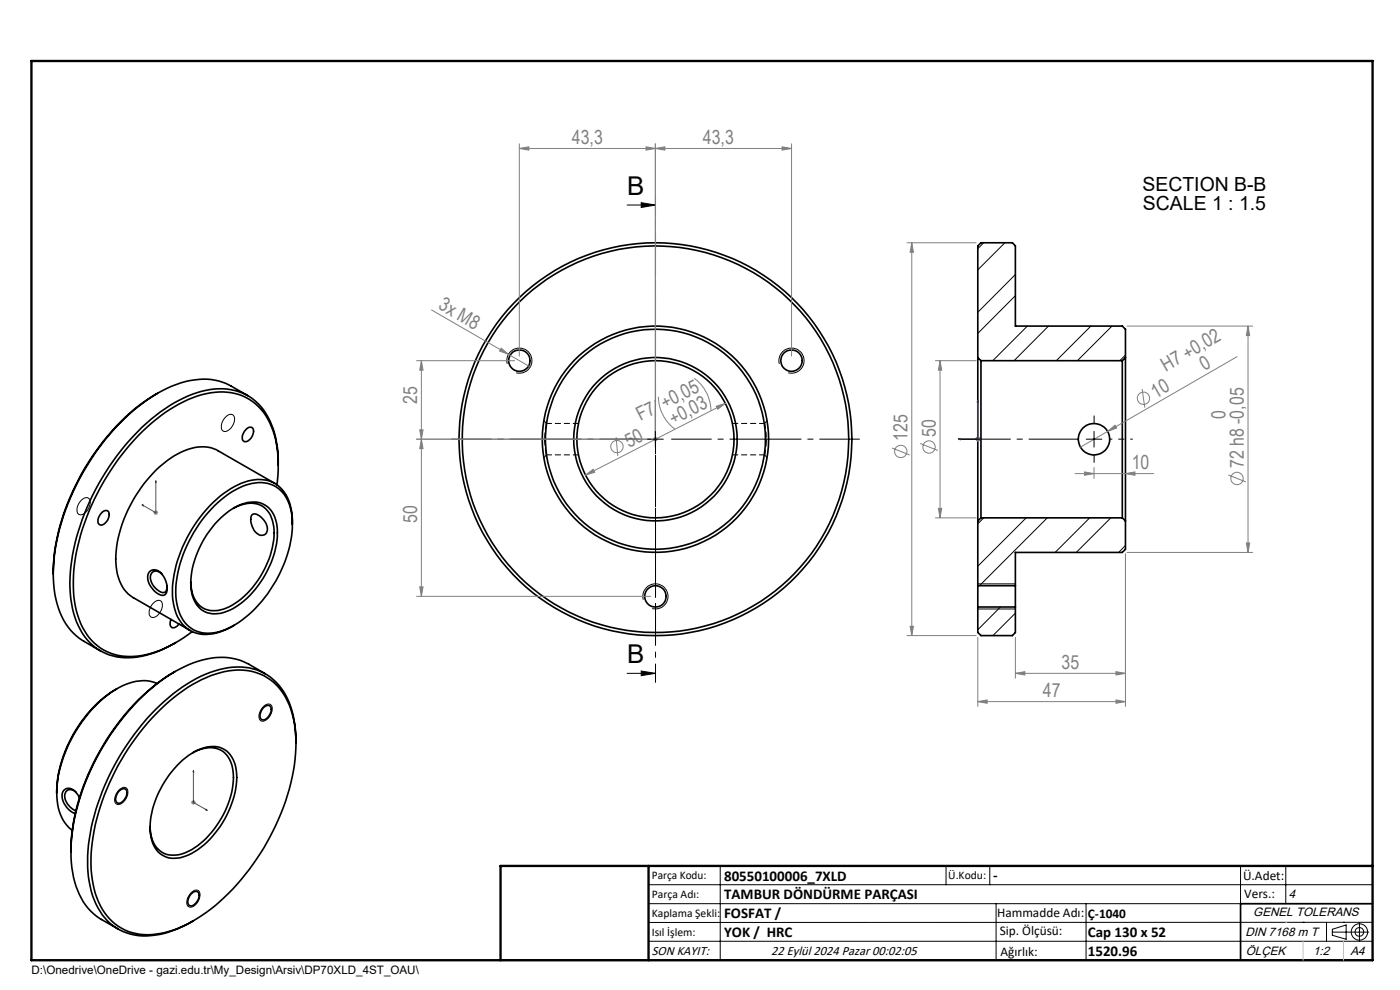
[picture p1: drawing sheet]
<svg xmlns="http://www.w3.org/2000/svg" width="297mm" height="210mm" viewBox="0 0 297 210" stroke-linecap="round" stroke-linejoin="round" font-family="sans-serif">
<path d="M115.9 96.5h6.8M122.7 89.8h-6.8M155.4 96.5h6.8M162.2 89.8a17.2 17.2 0 0 1 0 6.7M162.2 89.8h-6.8" fill="none" stroke="#000" stroke-width=".21" stroke-dasharray="1.3 .6" stroke-dashoffset=".1" stroke-linecap="butt"/>
<path d="M115.6 93.2v.6M162.6 93.8v-.6" fill="none" stroke="#000" stroke-width=".21" stroke-dasharray="1.3 .6" stroke-dashoffset=".3" stroke-linecap="butt"/>
<path d="M115.6 93.2l.3-3.3M115.9 96.5l-.3-3.3" fill="none" stroke="#000" stroke-width=".21" stroke-dasharray="1.3 .6" stroke-dashoffset="-.1" stroke-linecap="butt"/>
<path d="M115.4 97.1l.5-.6M115.9 89.8l-.5-.6M162.2 96.5l.5 .6M162.7 89.2l-.5 .6" fill="none" stroke="#000" stroke-width=".21" stroke-dasharray="1.3 .6" stroke-dashoffset=".4" stroke-linecap="butt"/>
<g fill="none" stroke="#000" stroke-width=".35">
<path d="M207.4 75.8v34.7M207.4 75.8v-23.6l.7-.7h6.7l.6 .7v17h22.7l.7 .6v6M207.4 75.8l.7 .7M208.1 76.5v33.3M208.1 76.5h30M238.1 76.5v33.3M238.8 75.8v34.7M238.8 75.8l-.7 .7M33.4 83.5a44.5 44.5 0 0 0-17.3 19.3 42.5 42.5 0 0 0-4.8 18.9M52.1 91.1a.86 .86 0 0 1 .9-.5 .86 .86 0 0 1 .8 .6 2.23 2.23 0 0 1-1.9 2.5 1.09 1.09 0 0 1-.3-1.7zM52.6 83.9l-3.6-2a13.3 13.3 0 0 0-11.7-.3 37.5 37.5 0 0 0-16.1 13.1 47.7 47.7 0 0 0-9.9 27M59 98.7a18.1 18.1 0 0 0-4.2-13 12.3 12.3 0 0 0-13-2.4 34.7 34.7 0 0 0-15.3 11.3 49.4 49.4 0 0 0-11.6 28 18.9 18.9 0 0 0 3.6 13.1 11.9 11.9 0 0 0 12.5 3.3l3-1 3.3-1.7"/>
<path d="M59 98.7a17 17 0 0 0-4.2-12.5 11.5 11.5 0 0 0-11-2.7 30.8 30.8 0 0 0-15.3 9.8 50 50 0 0 0-12.8 27.6 21.7 21.7 0 0 0 2.3 12.9 11.1 11.1 0 0 0 12.3 5.2 25 25 0 0 0 10.5-5M59 98.7l-.3 4.1M21.5 108.8a.86 .86 0 0 1 .9-.5 .86 .86 0 0 1 .7 .6 2.23 2.23 0 0 1-1.8 2.5 1.09 1.09 0 0 1-.3-1.8zM45.5 107.3a14.6 14.6 0 0 1 10-4.9 6.6 6.6 0 0 1 6.2 5.6 20.6 20.6 0 0 1-2.3 13.5 24.4 24.4 0 0 1-11.8 12.1 6.9 6.9 0 0 1-8.4-1.5 12.9 12.9 0 0 1-1.5-10.7 29.5 29.5 0 0 1 7.8-14.1zM46.2 110.5a11.4 11.4 0 0 1 7.5-4 4.9 4.9 0 0 1 5 4.4 17.8 17.8 0 0 1-3.9 13.3 13.7 13.7 0 0 1-8.6 6 4.9 4.9 0 0 1-5.5-4.4 17.9 17.9 0 0 1 3.8-13.3zM49.5 107.8a5.7 5.7 0 0 1 6.9 .1 7.7 7.7 0 0 1 1.7 6.6 19.5 19.5 0 0 1-9.4 14.2 5.4 5.4 0 0 1-6.8-.8 7.2 7.2 0 0 1-1.4-4.5M53.4 109.2a1.42 1.42 0 0 1 2 .5 2.9 2.9 0 0 1 1.1 3.4 1.46 1.46 0 0 1-2.4-.3 3.5 3.5 0 0 1-.7-3.6zM58.3 102.5l-12-6.9a8.6 8.6 0 0 0-8.6 .7 27.7 27.7 0 0 0-12.3 16.7 15.2 15.2 0 0 0 .6 11.5l1.2 1.5 1 .7 12.1 7M62 111.2a9.3 9.3 0 0 0-3.6-8.6 8.2 8.2 0 0 0-8 .3 26.5 26.5 0 0 0-12.1 14.1 18.8 18.8 0 0 0-.9 13.1 6.7 6.7 0 0 0 8.6 4.2l2.2-.9 1.5-.8M207.4 110.5v13.7M208.1 109.8h30M208.1 109.8l-.7 .7"/>
<path d="M238.1 109.8l.7 .7M238.8 110.5v6l-.7 .7h-22.7v7M11.3 121.7a17.6 17.6 0 0 0 4.2 12.6l1.9 1.5 3.9 2.3M31.7 121.3a1.67 1.67 0 0 1 2.6 .5 4.1 4.1 0 0 1 .9 4.2 1.4 1.4 0 0 1-2-.3 3.9 3.9 0 0 1-1.7-4.1zM34.4 121.8a1.34 1.34 0 0 0-1.8-.6 1.34 1.34 0 0 0-.7 1.7l.4 1.1a3.1 3.1 0 0 0 2.6 1.7 1.22 1.22 0 0 0 .5-1.5M36.3 131.4a1.05 1.05 0 0 0 .5 1.8l.7-.4 .5-.4M207.4 124.2v4.6M207.4 128.8v5.4l.7 .6h6.7l.6-.6v-5.4M207.4 124.2h8M207.4 128.8h8M215.4 124.2v4.6M24.8 146.1a27.2 27.2 0 0 0-12.8 22.1"/>
<path d="M33.1 151.4a28.7 28.7 0 0 1 15.4-9.1 11.4 11.4 0 0 1 13.2 8.2 30.4 30.4 0 0 1-.7 18.1 50.3 50.3 0 0 1-17.3 25 20.9 20.9 0 0 1-13.3 4.7 11.1 11.1 0 0 1-9.9-7.9 27.8 27.8 0 0 1-.3-15.5 50.8 50.8 0 0 1 12.9-23.5zM33.3 145a9.5 9.5 0 0 0-8.9 1.4 28.2 28.2 0 0 0-12.4 21.8M37.1 142.4a46.5 46.5 0 0 0-18.4 21.9 40.3 40.3 0 0 0-3.6 16.4M40.9 159.7a5.8 5.8 0 0 1 6.9 .1 8.3 8.3 0 0 1 1.5 7.4 19.5 19.5 0 0 1-9.3 13.3 5.4 5.4 0 0 1-6.8-.7 7.3 7.3 0 0 1-1.3-4.5M55.9 150.1a.89 .89 0 0 1 .8-.5 .89 .89 0 0 1 .8 .6 2.3 2.3 0 0 1-1.8 2.5 1.18 1.18 0 0 1-.3-1.7zM56.3 142.9l-3.5-2a13.6 13.6 0 0 0-11.7-.3 37.1 37.1 0 0 0-16.1 13.1 48.6 48.6 0 0 0-9.9 25.9v1.1M62.8 157.6a18.7 18.7 0 0 0-3.7-12.3 11.9 11.9 0 0 0-12.5-3.3 31.6 31.6 0 0 0-14.6 9.5 50.3 50.3 0 0 0-13.3 28.9 20.9 20.9 0 0 0 3 13.7 11.6 11.6 0 0 0 12.2 4.1 22.9 22.9 0 0 0 7.1-2.9M12 168.2a9.5 9.5 0 0 0 3.3 7.9M16.2 168.2a1.34 1.34 0 0 0-1.7-.6 1.34 1.34 0 0 0-.7 1.7l.4 1a4.2 4.2 0 0 0 1.9 1.7M16.9 169.3a2.69 2.69 0 0 0-2.7-2.1 1.76 1.76 0 0 0-.9 2.6 4.3 4.3 0 0 0 2.7 2.8M25.3 167.8a.89 .89 0 0 1 .8-.5 .89 .89 0 0 1 .8 .6 2.3 2.3 0 0 1-1.9 2.5 1.18 1.18 0 0 1-.3-1.7zM37.6 162.3a10.9 10.9 0 0 1 8-3.9 5 5 0 0 1 4.4 4.4 17.9 17.9 0 0 1-3.8 13.2 13.6 13.6 0 0 1-8.6 6 4.9 4.9 0 0 1-5.6-4.4 17.5 17.5 0 0 1 3.4-12.5z"/>
<path d="M15.1 180.7a17.4 17.4 0 0 0 4.2 12.6l1.9 1.5 3.8 2.3M40.6 189.6a.89 .89 0 0 1 .8-.5 .89 .89 0 0 1 .8 .6 2.29 2.29 0 0 1-1.8 2.4 1.15 1.15 0 0 1-.4-1.7zM291.2 191.7h-28v12M106.2 203.7h185"/>
<circle cx="110.2" cy="76.5" r="2.27"/>
<circle cx="167.9" cy="76.5" r="2.27"/>
<circle cx="139" cy="93.2" r="23.3"/>
<circle cx="139" cy="93.2" r="16.7"/>
<circle cx="139" cy="93.2" r="24"/>
<circle cx="139.1" cy="93.2" r="41"/>
<circle cx="139.1" cy="93.2" r="17.3"/>
<circle cx="139.1" cy="93.2" r="41.7"/>
<circle cx="232.1" cy="93.2" r="3.3"/>
<circle cx="139.1" cy="126.5" r="2.27"/>
</g>
<g fill="none" stroke="#000" stroke-width=".21">
<path d="M133 43.5h6M136 43l3 .5-3 .5zM208.7 51.5l-1.3 1.3M213.2 51.5l-5.8 5.7M215.4 58.2l-8 8M107.6 77.2a2.68 2.68 0 0 1 2.4-3.4 2.68 2.68 0 0 1 2.9 2.9 2.68 2.68 0 0 1-3.4 2.4M165.3 77.2a2.67 2.67 0 0 1 2.4-3.3 2.67 2.67 0 0 1 2.9 2.9 2.67 2.67 0 0 1-3.4 2.3M215.4 62.7l-8 8M217.9 69.2l-7.3 7.3M222.4 69.2l-7.3 7.3M231.4 69.2l-7.3 7.3M235.9 69.2l-7.3 7.3"/>
<path d="M238.8 75.3l-1.2 1.2M47.8 88.5a1.11 1.11 0 0 1 1.9-.1 2.75 2.75 0 0 1-2 3.1 1.04 1.04 0 0 1-.7-1.6l.2-.5zM137.4 93.2h3.3M139 91.5v3.4M230.4 93.2h3.4M232.1 91.5v3.4M17.3 106a.99 .99 0 0 1 1-.5 .99 .99 0 0 1 .8 .7 2.6 2.6 0 0 1-2.2 3 1.5 1.5 0 0 1-.3-2.2zM208.7 109.8l-1.3 1.3M217.7 109.8l-10.3 10.3M222.2 109.8l-14.4 14.4M231.2 109.8l-7.4 7.4M235.7 109.8l-7.4 7.4"/>
<path d="M238.8 115.7l-1.5 1.5M32.6 127.9l.1-.1a.97 .97 0 0 1 1.3-.4 .97 .97 0 0 1 .4 1.3 2.39 2.39 0 0 1-2.2 2.2 1.56 1.56 0 0 1-.2-2.2zM136.5 127.2a2.67 2.67 0 0 1 2.3-3.4 2.67 2.67 0 0 1 2.9 2.9 2.67 2.67 0 0 1-3.3 2.4M207.4 123.9h8M207.4 129.2h8M212.2 128.8l-4.8 4.8M215.4 130.1l-4.8 4.7M55.8 150a1.07 1.07 0 0 1 .9-.6 1.07 1.07 0 0 1 1 .6 2.61 2.61 0 0 1-2.1 3 1.45 1.45 0 0 1-.3-2.3zM133 142.8h6M136 142.3l3 .5-3 .5zM25 167.8l.3-.3a.97 .97 0 0 1 1-.5 .97 .97 0 0 1 .8 .8 2.57 2.57 0 0 1-2.2 2.8 1.21 1.21 0 0 1-.4-1.8zM40.5 189.4l.2-.1a1 1 0 0 1 1.4-.4 1 1 0 0 1 .3 1.4 2.19 2.19 0 0 1-2.3 2.1 1.88 1.88 0 0 1 .2-2.7z"/>
<path d="M137.6 187.7h153.6M137.6 191.7h153.6M137.6 199.7h153.6M152.8 183.7v20M200.7 183.7v4M210 183.7v4M211.3 191.7v12M230.4 191.7v12M263.2 183.7v20M272.8 183.7v8M276.4 195.6h.1M281.4 195.6v4.1"/>
<path d="M282.6 197.7h7.8M282.6 197.1l3-.9v3l-3-.8zM285 195.6h.1M288.4 195.8v3.8M291.2 195.6l-153.6 .1"/>
<circle cx="288.4" cy="197.7" r="1.74"/>
<circle cx="288.4" cy="197.7" r=".93"/>
</g>
<g fill="none" stroke="#808080" stroke-width=".21">
<path d="M110.2 31.5l2-.4v.7zM110.2 30.5v45M110.2 31.5h57.7M137.1 31.1l1.9 .4-1.9 .3zM139 31.5l2-.4v.7zM139 30.5v61.7M165.9 31.1l2 .4-2 .3zM167.9 30.5v45M192.4 51.5h14.7M193.4 51.5l.4 2h-.7zM193.4 51.5v83.3M88.4 76.5h20.8"/>
<path d="M89.4 76.5l.3 2h-.7zM89.4 76.5v50M91.5 65.7l16.4 9.5M106.3 73.9l1.6 1.3-1.9-.7zM107.9 75.2l4.6 2.6M198.4 76.5h8.7M199.4 76.5l.4 2h-.7zM199.4 76.5v33.3M239.1 69.2h26.6M262.4 75.7l-27.4 15.8M264.8 69.2l.3 2h-.7zM264.8 69.2v48"/>
<path d="M88.4 93.2h49.6M89 91.2h.7l-.3 2zM89.4 93.2l.3 2h-.7zM130.7 92.7l.4 4M138.5 93.2h1.1M138.7 92.8l.7 .7M139 92.7v1M139.4 92.8l-.7 .7M139.7 84.2a8.8 8.8 0 0 0 3.5 6.8M147.3 80.2a8.8 8.8 0 0 1 3.5 6.9M151.9 86.2l2-.6-1.6 1.2zM153.9 85.6l-29.7 15.2"/>
<path d="M189.2 95l3.8 1.5M195.2 94.1l3.8 1.5M206.9 93.2h1M207.1 92.8l.7 .7M207.4 92.7v1M207.8 92.8l-.7 .7M232.1 99.2v2.3M235 91.5l1.5-1.3 .4 .6zM235 91.5l-5.8 3.4M242.3 82.5l.6 4M32.5 108.8h1M32.7 108.4l.7 .7"/>
<path d="M33.1 108.3v.9M33.4 108.4l-.7 .7M124.2 100.8l1.6-1.3 .4 .7zM198.4 109.8h8.7M199.1 107.8h.7l-.4 2zM228.1 100.5h16.7M230.1 100.1l2 .4-2 .3zM238.8 100.5l2-.4v.7zM238.8 117.5v32.4M239.1 117.2h26.6M260.6 100.7l3.7 1.5M264.4 115.2h.7l-.3 2z"/>
<path d="M88.4 126.5h49.6M89 124.5h.7l-.3 2zM192.4 134.8h14.7M193.1 132.8h.7l-.4 2zM207.4 135.2v14.7M215.4 135.2v8.7M207.4 148.8l2-.3v.7zM207.4 148.8h31.4M215.4 142.8l2-.3v.7zM215.4 142.8h23.4M236.7 142.5l2.1 .3-2.1 .4zM236.7 148.5l2.1 .3-2.1 .4z"/>
<path d="M40.5 170.2h1M40.7 169.9l.7 .7M41 169.7v1M41.4 169.9l-.7 .7"/>
<circle cx="130.9" cy="94.7" r="1.3"/>
<circle cx="191.1" cy="95.8" r="1.31"/>
<circle cx="197.1" cy="94.8" r="1.31"/>
<circle cx="242.6" cy="84.5" r="1.3"/>
<circle cx="262.4" cy="101.5" r="1.31"/>
</g>
<g fill="none" stroke="#00f" stroke-width=".21">
<path d="M139 93.1v.2zM139 84.9v.4v-.4M139 93.2h.1M139 84.9v8.3M203.3 93.2l.4-.1v.2zM207.4 84.9v8.3h-4.1M207.4 84.9l.1 .4h-.2zM30.1 107.1h.3v.2zM33.1 101.9v6.9l-3-1.7M33.1 101.9v.4h-.1zM41 163.4v6.8l3 1.7M41 163.4l.1 .4-.1-.1z"/>
<path d="M43.7 171.7l.3 .2-.3-.1z"/>
</g>
<path d="M139.1 41.5v103.3" fill="none" stroke="#000" stroke-width=".21" stroke-dasharray="6.3 1.3 1.3 1.3" stroke-dashoffset="2.3" stroke-linecap="butt"/>
<path d="M135.7 93.2h-40M139.1 89.8v-40M139.1 96.5v40M142.4 93.2h40" fill="none" stroke="#000" stroke-width=".21" stroke-dasharray="15.2 1.3 1.3 1.3" stroke-dashoffset="6.7" stroke-linecap="butt"/>
<path d="M232.1 89.8v-1.6M232.1 96.5v1.7" fill="none" stroke="#000" stroke-width=".21" stroke-dasharray="15.2 1.3 1.3 1.3" stroke-linecap="butt"/>
<path d="M228.8 93.2h-24.9" fill="none" stroke="#000" stroke-width=".21" stroke-dasharray="15.2 1.3 1.3 1.3" stroke-dashoffset="4.7" stroke-linecap="butt"/>
<path d="M235.4 93.2h4.9" fill="none" stroke="#000" stroke-width=".21" stroke-dasharray="15.2 1.3 1.3 1.3" stroke-dashoffset="14.7" stroke-linecap="butt"/>
<path d="M6.7 12.9h284.5v190.8h-284.5zM137.6 183.7v20M291.2 183.7h-185v20" fill="none" stroke="#000" stroke-width=".5"/>
<path d="M272.8 195.6h.1M276.4 199.7v4M285 199.7v4" fill="none" stroke="#c0c0c0" stroke-width=".21"/>
<path d="M136 43l3 .5-3 .5zM136 142.3l3 .5-3 .5z" fill="#000"/>
<g fill="#00f">
<path d="M139 93.1v.2zM139 84.9v.4z"/>
<path d="M30.1 107.1l.3 .2v-.2zM33.1 101.9l-.1 .4h.1zM43.7 171.7l.3 .2-.3-.1zM41 163.4l.1 .4-.1-.1zM203.3 93.2l.4 .1v-.2zM207.4 84.9l-.1 .4h.2zM203.3 93.2l.4 .1v-.2zM207.4 84.9l-.1 .4h.2z"/>
</g>
<g fill="#808080">
<path d="M106.3 73.9l1.6 1.3-1.9-.7z"/>
<path d="M235 91.5l1.5-1.3 .4 .6z"/>
<path d="M137.1 31.1l1.9 .4-1.9 .3zM110.2 31.5l2-.4v.7z"/>
<path d="M139 31.5l2-.4v.7zM165.9 31.1l2 .4-2 .3z"/>
<path d="M238.8 100.5l2-.4v.7zM230.1 100.1l2 .4-2 .3z"/>
<path d="M236.7 142.5l2.1 .3-2.1 .4zM215.4 142.8l2-.3v.7zM236.7 148.5l2.1 .3-2.1 .4zM207.4 148.8l2-.3v.7z"/>
<path d="M124.2 100.8l2-.6-.4-.7zM151.9 86.2l.4 .6 1.6-1.2z"/>
<path d="M89 91.2h.7l-.3 2zM89.4 76.5l.3 2h-.7z"/>
<path d="M199.4 76.5l.4 2h-.7zM199.1 107.8h.7l-.4 2zM264.8 69.2l.3 2h-.7zM264.4 115.2h.7l-.3 2z"/>
<path d="M89.4 93.2l.3 2h-.7zM89 124.5h.7l-.3 2z"/>
<path d="M193.4 51.5l.4 2h-.7zM193.1 132.8h.7l-.4 2z"/>
</g>
<g font-size="5.5">
<text x="133.1" y="41.4">B</text>
<text x="133.1" y="140.7">B</text>
</g>
<g font-size="4.1" fill="#808080">
<text x="121.3" y="30.6">43,3</text>
<text x="149.1" y="30.6">43,3</text>
<text x="92.8" y="65.4" transform="rotate(30 92.8 65.4)">3x M8</text>
<text x="247.3" y="78.9" transform="rotate(-30 247.3 78.9)">H7 +0,02</text>
<text x="255.5" y="78.6" transform="rotate(-30 255.5 78.6)">0</text>
<text x="88.5" y="85.7" transform="rotate(-90 88.5 85.7)">25</text>
<text x="135.9" y="89.4" transform="rotate(-27 135.9 89.4)">F7 +0,05</text>
<text x="245.2" y="84.6" transform="rotate(-30 245.2 84.6)">10</text>
<text x="260" y="88.8" transform="rotate(-90 260 88.8)">0</text>
<text x="133.5" y="95" transform="rotate(-27 133.5 95)">50</text>
<text x="142.8" y="90.2" transform="rotate(-27 142.8 90.2)">+0,03</text>
<text x="192.5" y="93.6" transform="rotate(-90 192.5 93.6)">125</text>
<text x="198.5" y="92.6" transform="rotate(-90 198.5 92.6)">50</text>
<text x="240.1" y="99.5">10</text>
<text x="263.8" y="99.3" transform="rotate(-90 263.8 99.3)">72 h8 -0,05</text>
<text x="88.5" y="110.8" transform="rotate(-90 88.5 110.8)">50</text>
<text x="225.2" y="141.9">35</text>
<text x="221.2" y="147.9">47</text>
</g>
<g font-size="4.1">
<text x="242.4" y="40.6">SECTION B-B</text>
<text x="242.5" y="44.6">SCALE 1 : 1.5</text>
</g>
<g font-size="3.2">
<text x="153.6" y="186.8">80550100006_7XLD</text>
<text x="153.6" y="190.8">TAMBUR DÖNDÜRME PARÇASI</text>
<text x="210.7" y="186.6">-</text>
<text x="153.6" y="194.8">FOSFAT /</text>
<text x="153.6" y="198.8">YOK / HRC</text>
<text x="230.8" y="198.7">Cap 130 x 52</text>
<text x="230.8" y="202.8">1520.96</text>
</g>
<g font-size="2.8">
<text x="263.7" y="186.7">Ü.Adet:</text>
<text x="263.9" y="190.5">Vers.:</text>
<text x="211.5" y="194.5">Hammadde Adı:</text>
<text x="230.8" y="194.7">Ç-1040</text>
<text x="138.3" y="202.6">SON KAYIT:</text>
<text x="163.6" y="202.6">22 Eylül 2024 Pazar 00:02:05</text>
<text x="212.1" y="198.4">Sip. Ölçüsü:</text>
<text x="212.2" y="202.7">Ağırlık:</text>
</g>
<g font-size="2.6">
<text x="273.4" y="190.4">4</text>
<text x="265.9" y="194.4">GENEL TOLERANS</text>
<text x="264.2" y="198.5">DIN 7168 m T</text>
<text x="264.3" y="202.6">ÖLÇEK</text>
<text x="278.5" y="202.6">1:2</text>
<text x="286.5" y="202.6">A4</text>
</g>
<g font-size="2.5">
<text x="138.3" y="186.4">Parça Kodu:</text>
<text x="138.3" y="190.5">Parça Adı:</text>
<text x="201.2" y="186.5">Ü.Kodu:</text>
<text x="138.3" y="194.5">Kaplama Şekli:</text>
<text x="138.3" y="198.6">Isıl İşlem:</text>
<text x="6.7" y="206.7">D:\Onedrive\OneDrive - gazi.edu.tr\My_Design\Arsiv\DP70XLD_4ST_OAU\</text>
</g>
</svg>
